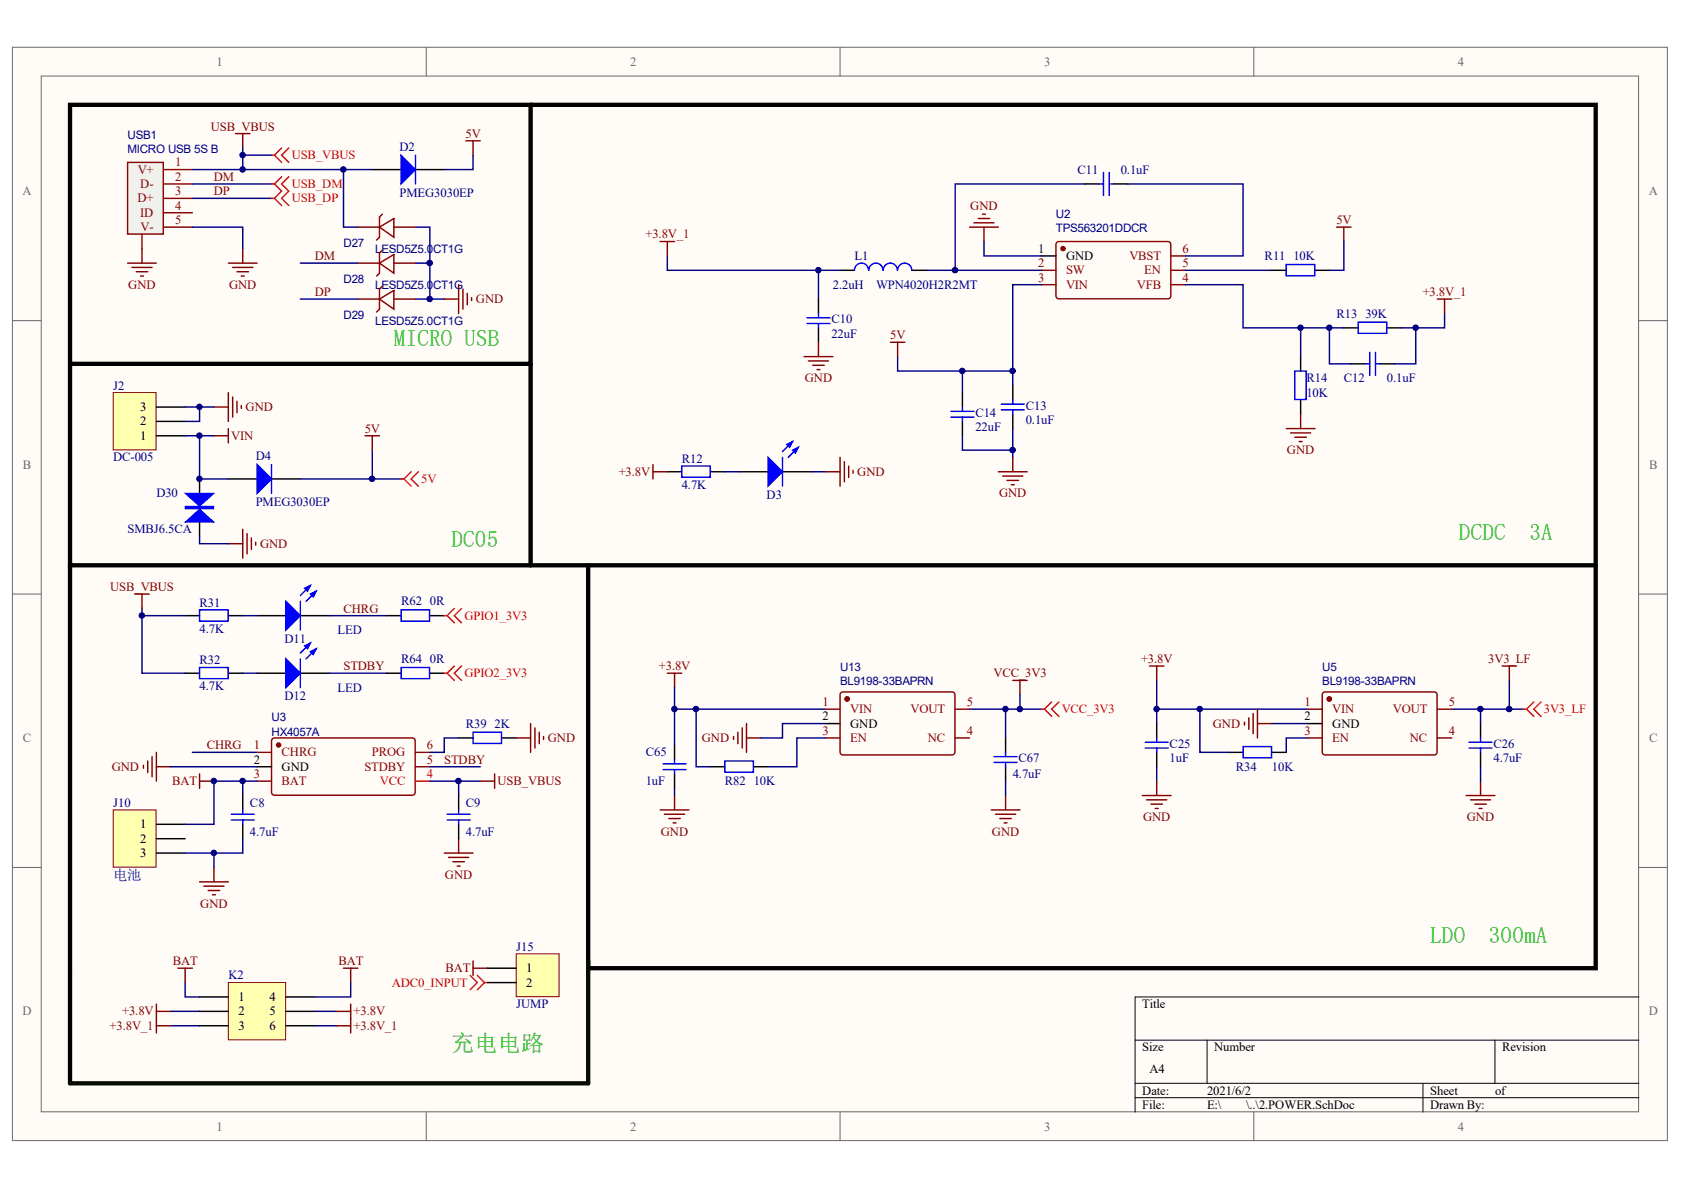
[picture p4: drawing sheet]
<svg xmlns="http://www.w3.org/2000/svg" width="297mm" height="210mm" viewBox="0 0 297 210" stroke-linecap="round" stroke-linejoin="round" font-family="sans-serif">
<g fill="#fffcf8" stroke="#696969" stroke-width=".18">
<path d="M2.2 8.3h291.9v192.9h-291.9z"/>
<path d="M7.3 13.4h281.7v182.7h-281.7z"/>
</g>
<path d="M75.2 8.3v5.1M148.2 8.3v5.1M221.2 8.3v5.1M2.2 56.6h5.1M289.1 56.6h5.1M2.2 104.8h5.1M289.1 104.8h5.1M2.2 153h5.1M289.1 153h5.1M75.2 196.2v5M148.2 196.2v5M221.2 196.2v5" fill="none" stroke="#696969" stroke-width=".18"/>
<path d="M289.1 175.9h-88.9v20.3M200.2 183.5h88.9M200.2 191.1h88.9M200.2 193.6h88.9M212.9 183.5v7.6M251 191.1v5.1M263.7 183.5v7.6" fill="none" stroke="#000" stroke-width=".18"/>
<path d="M183.7 47.7h2.6M183.7 50.2h2.6M186.3 42.9l.5-.3 19.5 .1 .2 .4-.1 9.4-.4 .2-19.5-.1-.2-.4zM206.6 47.7h2.5M206.6 50.2h2.5M206.6 45.1h2.5" fill="none" stroke="#800" stroke-width=".25"/>
<circle cx="187.5" cy="43.8" r=".36" fill="#800" stroke="#800" stroke-width=".25"/>
<g fill="none" stroke="#000" stroke-width=".25">
<path d="M191.3 32.5h2.6M196.4 32.5h2.6M148.2 47.7h2.5M160.9 47.7h2.5M183.7 45.1h2.6M224.3 47.7h2.6M232 47.7h2.5M237 57.8h2.6M244.7 57.8h2.5M178.6 68v2.5M178.6 73.1v2.5M229.4 62.9v2.5"/>
<path d="M229.4 70.5v2.6M238.3 64.2h2.5M243.4 64.2h2.5M117.7 83.2h2.6M125.3 83.2h2.6M130.4 83.2h5.1M138 83.2h5.1M119 131.4v2.6M119 136.5v2.6M125.3 135.2h2.6M132.9 135.2h2.6M177.4 130.2v2.5"/>
<path d="M177.4 135.2v2.6"/>
</g>
<g fill="none" stroke="#000080" stroke-width=".25">
<path d="M191.3 32.5h-22.8v15.2M199 32.5h20.3v12.6h-10.2M117.7 45.1v2.6h30.5M144.4 47.7v5.1M163.4 47.7h20.3M173.6 42.6v2.5h10.1M183.7 50.2h-5.1v15.2h-20.3v-2.5M209.1 50.2h10.2v7.6h10.1v5.1M209.1 47.7h15.2M229.4 57.8h7.6M234.5 57.8v6.4h3.8M237 42.6v5.1h-2.5"/>
<path d="M249.7 57.8v6.4h-3.8M254.8 55.3v2.5h-7.6M178.6 65.4v2.6M178.6 75.6v5.1M127.9 83.2h2.5M143.1 83.2h2.5M119 121.3v10.1M119 139.1v1.2M119 125.1h26.6M171 125.1h12.7M177.4 125.1v5.1M177.4 137.8v2.5"/>
<path d="M179.9 122.6v2.5"/>
</g>
<g fill="none" stroke="#800000" stroke-width=".25">
<path d="M171.8 39.3h3.5M172.5 38.5h2.1M173.3 37.8h.5M40.3 46.4h5.1M41 47.2h3.6M41.8 47.9h2M42.6 48.7h.5M42.8 43.9v2.5M116.4 42.6h2.6M117.7 42.6v2.5M171 40.1h5.1M173.6 40.1v2.5"/>
<path d="M235.8 40.1h2.5M237 40.1v2.5M253.5 52.8h2.6M254.8 52.8v2.5M157.1 60.4h2.5M158.3 60.4v2.5M226.9 75.6h5.1M227.6 76.4h3.6M228.4 77.1h2M229.2 77.9h.5M229.4 73.1v2.5M145.6 83.2h2.6"/>
<path d="M148.2 80.7v5.1M148.9 81.4v3.6M149.7 82.2v2M150.5 83v.5M176.1 83.2h5.1M176.9 84h3.5M177.6 84.7h2.1M178.4 85.5h.5M178.6 80.7v2.5M117.7 118.7h2.6M119 118.7v2.6M129.4 129.9v.5"/>
<path d="M130.2 129.2v2M130.9 128.4v3.5M131.7 127.6v5.1M131.7 130.2h2.5M178.6 120h2.6M179.9 120v2.6M116.4 142.9h5.1M117.2 143.6h3.6M118 144.4h2M118.7 145.1h.5M119 140.3v2.6M174.8 142.9h5.1"/>
<path d="M175.6 143.6h3.6M176.4 144.4h2M177.1 145.1h.5M177.4 140.3v2.6"/>
</g>
<g fill="none" stroke="#00f" stroke-width=".25">
<path d="M193.9 32.5h.7M194.6 30.4v4.1M195.7 30.4v4.1M195.7 32.5h.7M153.2 47.7a1.24 1.24 0 0 0-1.2-1.3 1.24 1.24 0 0 0-1.3 1.3M155.7 47.7a1.24 1.24 0 0 0-1.2-1.3 1.24 1.24 0 0 0-1.2 1.3M158.3 47.7a1.24 1.24 0 0 0-1.3-1.3 1.24 1.24 0 0 0-1.2 1.3M160.8 47.7a1.24 1.24 0 0 0-1.2-1.3 1.24 1.24 0 0 0-1.3 1.3M226.9 46.7h5v1.9h-5zM239.6 56.8h5v2h-5zM139.8 77.9l-1.8 1.8M140.8 78.9l-1.8 1.8"/>
<path d="M176.6 72.3h4.1M176.6 71.3h4.1M178.6 70.5v.8M178.6 72.3v.8M228.4 65.4h2v5.1h-2zM240.8 64.2h.8M241.6 62.1v4.1M242.6 62.1v4.1M242.6 64.2h.8M120.3 82.2h5v2h-5zM138 80.7v5.1M117 134.7h4"/>
<path d="M117 135.8h4M119 134v.7M119 135.8v.7M127.9 134.2h5v2h-5zM175.3 133.5h4.1M175.3 134.5h4.1M177.4 132.7v.8M177.4 134.5v.7"/>
</g>
<g fill="#00f" stroke="#00f" stroke-width=".25">
<path d="M135.5 80.7l2.5 2.5-2.5 2.6z"/>
<path d="M139.8 79.4l1-.5-.5 1z"/>
<path d="M138.8 78.4l1-.5-.5 1z"/>
</g>
<path d="M183.7 125.1h.5M184.2 125.1l1.3 1.3M185.5 123.8l-1.3 1.3M186.8 123.8l-1.3 1.3 1.3 1.3" fill="none" stroke="#f00" stroke-width=".25"/>
<path d="M22.5 28.6h6.3v12.7h-6.3z" fill="#efefef" stroke="#800" stroke-width=".25"/>
<path d="M28.9 29.9h5M28.9 32.5h5M28.9 35h5M28.9 37.5h5M25 41.3v2.6M28.9 40.1h5" fill="none" stroke="#800" stroke-width=".25"/>
<g fill="none" stroke="#800000" stroke-width=".25">
<path d="M41.5 23.6h2.6M42.8 23.6v2.5M22.5 46.4h5.1M23.3 47.2h3.5M24 47.9h2.1M24.8 48.7h.5M25 43.9v2.5M37.7 76.9h2.6M37.7 71.8h2.6M40.3 69.3v5M40.3 75.6v2.5M41 70v3.6"/>
<path d="M41.8 70.8v2M42.6 71.5v.5"/>
</g>
<path d="M33.9 32.5h14M33.9 35h14M42.8 26.1v3.8h-8.9M42.8 29.9h17.8v10.2h2.5M33.9 40.1h8.9v3.8" fill="none" stroke="#000080" stroke-width=".25"/>
<path d="M20 69.3h7.5v10.1h-7.5z" fill="#ffffb0" stroke="#800000" stroke-width=".18"/>
<g fill="none" stroke="#000" stroke-width=".25">
<path d="M65.7 29.9h5M73.3 29.9h5.1M144.4 52.8v2.5M144.4 57.8v2.6M27.6 76.9h5.1M27.6 74.3h5.1M27.6 71.8h5.1M169.8 69.3v2.5M169.8 74.3v2.6M35.2 84.5v2.5M35.2 92.1v2.5M40.3 84.5h5.1"/>
<path d="M47.9 84.5h5.1M45.4 135.2h2.5M80.9 130.2h2.5M88.5 130.2h2.6M145.6 127.6h2.6M204 127.6v2.6M204 132.7v2.5M216.7 132.7h2.6M224.3 132.7h2.6M230.7 127.6h2.5M261.2 127.6v2.6M261.2 132.7v2.5"/>
</g>
<g fill="none" stroke="#000080" stroke-width=".25">
<path d="M42.8 27.4h5.1M60.6 29.9h5.1M83.4 27.4v2.5h-5M53 46.4h10.1M53 52.8h10.1M73.3 40.1h2.5v12.7h-2.5M73.3 46.4h2.5M75.8 52.8h2.6M32.7 71.8h5M32.7 76.9h5M35.2 71.8v2.5h-2.5M35.2 76.9v7.6h5.1"/>
<path d="M65.7 79.4v5.1h-12.7M169.8 76.9v2.5h8.8M169.8 65.4v3.9M35.2 94.6v1.3h5.1M65.7 84.5h5M33.9 132.7h11.5M75.8 137.8h8.9M75.8 135.2h8.9M80.9 130.2h-2.5v2.5h-2.6M122.8 125.1v10.1h2.5M145.6 127.6h-7.6v2.6h-3.8M145.6 130.2h-5v5h-5.1"/>
<path d="M204 120v5.1h26.7M204 125.1v2.5M204 135.2v2.6M211.6 125.1v7.6h5.1M224.3 127.6h6.4M230.7 130.2h-3.8v2.5M261.2 125.1v2.5M261.2 135.2v2.6M266.2 120v5.1h-10.1M266.2 125.1h2.6M30.1 178.4h5.1M32.7 173.3v2.6h2.5"/>
<path d="M30.1 180.9h5.1"/>
</g>
<g fill="#00f" stroke="#00f" stroke-width=".25">
<path d="M45.4 81.9l2.5 2.6-2.5 2.5z"/>
<path d="M70.7 27.4l2.6 2.5-2.6 2.6z"/>
</g>
<g fill="none" stroke="#00f" stroke-width=".25">
<path d="M73.3 27.4v5.1M142.3 57.1h4.1M142.3 56.1h4.1M144.4 55.3v.8M144.4 57.1v.7M167.7 73.6h4.1M167.7 72.6h4.1M169.8 71.8v.8M169.8 73.6v.7M47.9 81.9v5.1M83.4 129.2h5.1v1.9h-5.1zM202 131.9h4.1"/>
<path d="M202 130.9h4.1M204 130.2v.7M204 131.9v.8M219.3 131.7h5v2h-5zM259.1 131.9h4.1M259.1 130.9h4.1M261.2 130.2v.7M261.2 131.9v.8"/>
</g>
<g fill="none" stroke="#800000" stroke-width=".25">
<path d="M82.2 24.8h2.5M83.4 24.8v2.6M78.4 52.8h2.5M80.9 50.2v5.1M81.7 51v3.5M82.4 51.7v2.1M83.2 52.5v.5M64.4 76.9h2.5M65.7 76.9v2.5M141.8 62.9h5.1M142.6 63.7h3.5M143.4 64.4h2"/>
<path d="M144.1 65.2h.5M144.4 60.4v2.5M40.3 95.9h2.5M42.8 93.4v5M43.6 94.1v3.6M44.3 94.9v2M45.1 95.7v.5M115.2 81.9v2.6M115.2 83.2h2.5M202.8 117.5h2.5M204 117.5v2.5M265 117.5h2.5"/>
<path d="M266.2 117.5v2.5M25.3 135v.5M26.1 134.2v2.1M26.8 133.5v3.5M27.6 132.7v5.1M27.6 135.2h2.5M91.1 130.2h2.5M93.6 127.6v5.1M94.4 128.4v3.5M95.1 129.2v2M95.9 129.9v.5M204 137.8v2.5"/>
<path d="M219.5 127.4v.5M220.3 126.6v2M221 125.9v3.5M221.8 125.1v5.1M221.8 127.6h2.5M261.2 137.8v2.5M201.5 140.3h5.1M202.3 141.1h3.5M203 141.8h2M203.8 142.6h.5M258.6 140.3h5.1M259.4 141.1h3.5"/>
<path d="M260.1 141.8h2.1M260.9 142.6h.5M27.6 177.1v5.1M27.6 178.4h2.5M27.6 180.9h2.5"/>
</g>
<g fill="none" stroke="#f00" stroke-width=".25">
<path d="M47.9 35h.5M47.9 32.5h.5M47.9 27.4h.5M48.4 35l1.3 1.3M48.4 32.5l1.3 1.2-1.3 1.3M48.4 27.4l1.3 1.2M49.7 31.2l-1.3 1.3M49.7 26.1l-1.3 1.3M50.9 31.2l-1.2 1.3 1.2 1.2-1.2 1.3 1.2 1.3M50.9 26.1l-1.2 1.3 1.2 1.2M70.7 84.5h.6M71.3 84.5l1.2 1.3"/>
<path d="M72.5 83.2l-1.2 1.3M73.8 83.2l-1.3 1.3 1.3 1.3M73.3 137.8h2.5M268.8 125.1h.5M269.3 125.1l1.2 1.3M270.5 123.8l-1.2 1.3M271.8 123.8l-1.3 1.3 1.3 1.3"/>
</g>
<path d="M12.4 18.5h81.2v45.7h-81.2zM93.6 18.5h187.9v81.2M12.4 64.2v35.5h81.2M93.6 64.2v35.5M12.4 99.7v91.4M93.6 99.7h187.9M103.7 99.7v71.1h177.8v-71.1" fill="none" stroke="#000" stroke-width=".76"/>
<g fill="#00f" stroke="#00f" stroke-width=".18">
<path d="M32.7 92.1l2.5-2.3 2.5 2.3z"/>
<path d="M32.7 87h5l-2.5 2.3z"/>
</g>
<path d="M32.7 89.3h5v.5h-5z" fill="#00f" stroke="#00f" stroke-width=".18"/>
<g fill="#800" stroke="#800" stroke-width=".25">
<circle cx="149.4" cy="123.3" r=".36"/>
<circle cx="234.5" cy="123.3" r=".36"/>
<circle cx="49.1" cy="131.4" r=".36"/>
</g>
<g fill="none" stroke="#800" stroke-width=".25">
<path d="M45.4 132.7h2.5M45.4 137.8h2.5M48 130.4l.4-.2h24.6l.2 .5v9.3l-.5 .3-24.6-.1-.2-.4zM73.3 132.7h2.5M73.3 135.2h2.5M145.6 125.1h2.6M145.6 130.2h2.6M148.2 122.3l.5-.3 19.5 .1 .2 .5v10.3l-.5 .3-19.5-.1-.2-.4zM168.5 125.1h2.5M168.5 130.2h2.5M230.7 125.1h2.5M230.7 130.2h2.5"/>
<path d="M233.3 122.3l.4-.3 19.5 .1 .3 .5-.1 10.3-.4 .3-19.5-.1-.3-.4zM253.5 125.1h2.6M253.5 130.2h2.6"/>
</g>
<path d="M40.3 173.3h10.1v10.1h-10.1z" fill="#ffffb0" stroke="#800000" stroke-width=".18"/>
<path d="M35.2 175.9h5.1M35.2 178.4h5.1M50.4 175.9h5.1M50.4 178.4h5.1M35.2 180.9h5.1M50.4 180.9h5.1" fill="none" stroke="#000" stroke-width=".25"/>
<path d="M55.5 178.4h3.8M61.9 173.3v2.6h-6.4M55.5 180.9h3.8" fill="none" stroke="#000080" stroke-width=".25"/>
<path d="M59.3 178.4h2.6M61.9 177.1v5.1M59.3 180.9h2.6" fill="none" stroke="#800000" stroke-width=".25"/>
<path d="M20 142.9h7.5v10.1h-7.5z" fill="#ffffb0" stroke="#800000" stroke-width=".18"/>
<g fill="none" stroke="#000" stroke-width=".25">
<path d="M32.7 108.6h2.5M32.7 118.7h2.5M40.3 108.6h2.5M40.3 118.7h2.5M45.4 108.6h5M45.4 118.7h5M53 108.6h5.1M53 118.7h5.1M68.2 108.6h2.5M68.2 118.7h2.5M75.8 108.6h2.6M75.8 118.7h2.6"/>
<path d="M27.6 145.4h5.1M27.6 147.9h5.1M27.6 150.5h5.1M42.8 140.3v2.6M42.8 145.4v2.5M80.9 140.3v2.6M80.9 145.4v2.5"/>
</g>
<path d="M25 107.3v11.4h7.7M25 108.6h7.7M42.8 108.6h2.6M42.8 118.7h2.6M58.1 108.6h10.1M58.1 118.7h10.1M30.1 135.2h15.3M42.8 137.8v2.5M45.4 137.8h-7.7v7.6h-5M80.9 137.8v2.5M32.7 150.5h5v2.5M42.8 147.9v2.6h-5.1" fill="none" stroke="#000080" stroke-width=".25"/>
<g fill="none" stroke="#800000" stroke-width=".25">
<path d="M35.2 136.5v2.6M35.2 137.8h2.5M84.7 137.8h2.5M87.2 136.5v2.6M35.2 155.6h5.1M36 156.3h3.5M36.7 157.1h2.1M37.5 157.8h.5M37.7 153v2.6M78.4 150.5h5M79.1 151.2h3.6M79.9 152h2"/>
<path d="M80.6 152.8h.6M80.9 147.9v2.6M31.4 170.8h2.5M32.7 170.8v2.5M60.6 170.8h2.5M61.9 170.8v2.5M83.4 170.8h2.6M83.4 169.5v2.5"/>
</g>
<g fill="none" stroke="#00f" stroke-width=".25">
<path d="M35.2 107.6h5v2h-5zM35.2 117.7h5v2h-5zM53 106.1v5M53 116.2v5.1M54.7 103.3l-1.7 1.7M54.7 113.4l-1.7 1.8M55.8 104.3l-1.8 1.8M55.8 114.4l-1.8 1.8M70.7 107.6h5.1v2h-5.1zM70.7 117.7h5.1v2h-5.1zM40.8 143.6h4M40.8 144.6h4"/>
<path d="M42.8 142.9v.7M42.8 144.6v.8M78.9 143.6h4M78.9 144.6h4M80.9 142.9v.7M80.9 144.6v.8"/>
</g>
<g fill="#00f" stroke="#00f" stroke-width=".25">
<path d="M50.4 106.1l2.6 2.5-2.6 2.5z"/>
<path d="M54.7 104.8l1.1-.5-.5 1z"/>
<path d="M53.7 103.8l1-.5-.5 1z"/>
<path d="M50.4 116.2l2.6 2.5-2.6 2.6z"/>
<path d="M54.7 114.9l1.1-.5-.5 1z"/>
<path d="M53.7 113.9l1-.5-.5 1z"/>
</g>
<path d="M103.7 169.5v21.6h-91.3" fill="none" stroke="#080d02" stroke-width=".76"/>
<path d="M67.4 37.8l-.5 .5v3.5l-.5 .5M63.1 40.1h3.8M63.1 46.4h3.8M63.1 52.8h3.8M66.9 40.1l2.6-1.6v3.3zM66.9 46.4l2.6-1.5v3.3zM66.9 52.8l2.6-1.6v3.3zM67.4 44.1l-.5 .5v3.6l-.5 .5M67.4 50.5l-.5 .5v3.5l-.5 .5M69.5 40.1h3.8M69.5 46.4h3.8M69.5 52.8h3.8" fill="none" stroke="#800" stroke-width=".25"/>
<path d="M78.4 118.7h.5M78.4 108.6h.5M78.9 118.7l1.2 1.3M78.9 108.6l1.2 1.3M80.1 117.5l-1.2 1.2M80.1 107.3l-1.2 1.3M81.4 117.5l-1.3 1.2 1.3 1.3M81.4 107.3l-1.3 1.3 1.3 1.3M82.9 172l1.3 1.3-1.3 1.3M84.2 172l1.3 1.3M85.5 173.3l-1.3 1.3M85.5 173.3h.5" fill="none" stroke="#f00" stroke-width=".25"/>
<path d="M91.1 168.2h7.5v7.6h-7.5z" fill="#ffffb0" stroke="#800000" stroke-width=".18"/>
<path d="M86 170.8h5.1M86 173.3h5.1" fill="none" stroke="#000" stroke-width=".25"/>
<path d="M23.8 104.8h2.5M25 104.8v2.5" fill="none" stroke="#800000" stroke-width=".25"/>
<g fill="#000080" stroke="#000080" stroke-width=".18">
<circle cx="25" cy="108.6" r=".48"/>
<circle cx="35.2" cy="84.5" r=".48"/>
<circle cx="35.2" cy="76.8" r=".48"/>
<circle cx="35.2" cy="71.8" r=".48"/>
<circle cx="37.7" cy="150.4" r=".48"/>
<circle cx="37.7" cy="137.8" r=".48"/>
<circle cx="42.8" cy="137.8" r=".48"/>
<circle cx="42.8" cy="29.9" r=".48"/>
<circle cx="42.8" cy="27.3" r=".48"/>
<circle cx="60.6" cy="29.9" r=".49"/>
<circle cx="65.6" cy="84.5" r=".49"/>
<circle cx="75.8" cy="52.7" r=".49"/>
<circle cx="75.8" cy="46.4" r=".49"/>
<circle cx="80.9" cy="137.8" r=".49"/>
<circle cx="119" cy="125.1" r=".48"/>
<circle cx="122.8" cy="125.1" r=".49"/>
<circle cx="144.3" cy="47.7" r=".48"/>
<circle cx="168.5" cy="47.7" r=".49"/>
<circle cx="169.7" cy="65.4" r=".48"/>
<circle cx="177.3" cy="125.1" r=".48"/>
<circle cx="178.6" cy="79.4" r=".49"/>
<circle cx="178.6" cy="65.4" r=".49"/>
<circle cx="179.9" cy="125.1" r=".48"/>
<circle cx="204" cy="125.1" r=".48"/>
<circle cx="211.6" cy="125.1" r=".48"/>
<circle cx="229.4" cy="57.8" r=".48"/>
<circle cx="234.5" cy="57.8" r=".48"/>
<circle cx="249.7" cy="57.8" r=".48"/>
<circle cx="261.1" cy="125.1" r=".49"/>
<circle cx="266.2" cy="125.1" r=".49"/>
</g>
<g font-size="4" fill="#00bf00">
<text x="69.5" y="61">MICRO USB</text>
<text x="257.3" y="95.3">DCDC</text>
<text x="269.8" y="95.3">3A</text>
<text x="79.6" y="96.6">DC05</text>
<text x="252.3" y="166.4">LDO</text>
<text x="262.6" y="166.4">300mA</text>
<text x="79.6" y="185.4">充电电路</text>
</g>
<text font-size="2.5" fill="#000080" x="20" y="155.2">电池</text>
<g font-size="2.2" fill="#696969">
<text x="38.2" y="11.6">1</text>
<text x="111.2" y="11.6">2</text>
<text x="184.2" y="11.6">3</text>
<text x="257.1" y="11.6">4</text>
<text x="3.9" y="34.4">A</text>
<text x="290.8" y="34.4">A</text>
<text x="4" y="82.7">B</text>
<text x="290.9" y="82.7">B</text>
<text x="4" y="130.9">C</text>
<text x="290.9" y="130.9">C</text>
<text x="3.9" y="179.1">D</text>
<text x="290.8" y="179.1">D</text>
<text x="38.2" y="199.4">1</text>
<text x="111.2" y="199.4">2</text>
<text x="184.2" y="199.4">3</text>
<text x="257.1" y="199.4">4</text>
</g>
<g font-size="2.2" fill="#800000">
<text x="37.2" y="23">USB_VBUS</text>
<text x="82.1" y="24.3">5V</text>
<text x="37.7" y="34.4">DP</text>
<text x="37.7" y="31.9">DM</text>
<text x="171.2" y="37">GND</text>
<text x="235.7" y="39.5">5V</text>
<text x="55.5" y="45.9">DM</text>
<text x="113.9" y="42.1">+3.8V_1</text>
<text x="22.6" y="50.9">GND</text>
<text x="40.4" y="50.9">GND</text>
<text x="55.5" y="52.2">DP</text>
<text x="83.9" y="53.5">GND</text>
<text x="250.9" y="52.2">+3.8V_1</text>
<text x="157" y="59.8">5V</text>
<text x="142" y="67.4">GND</text>
<text x="40.8" y="77.6">VIN</text>
<text x="43.3" y="72.5">GND</text>
<text x="64.3" y="76.3">5V</text>
<text x="109.1" y="83.9">+3.8V</text>
<text x="151.2" y="83.9">GND</text>
<text x="227" y="80.1">GND</text>
<text x="176.2" y="87.7">GND</text>
<text x="45.9" y="96.6">GND</text>
<text x="19.4" y="104.2">USB_VBUS</text>
<text x="60.6" y="108">CHRG</text>
<text x="60.6" y="118.2">STDBY</text>
<text x="116.2" y="118.2">+3.8V</text>
<text x="175.2" y="119.5">VCC_3V3</text>
<text x="201.3" y="116.9">+3.8V</text>
<text x="262.5" y="116.9">3V3_LF</text>
<text x="96.6" y="130.9">GND</text>
<text x="123.8" y="130.9">GND</text>
<text x="213.9" y="128.4">GND</text>
<text x="19.7" y="136">GND</text>
<text x="36.5" y="132.2">CHRG</text>
<text x="78.4" y="134.7">STDBY</text>
<text x="30.4" y="138.5">BAT</text>
<text x="87.8" y="138.5">USB_VBUS</text>
<text x="116.6" y="147.4">GND</text>
<text x="175" y="147.4">GND</text>
<text x="201.6" y="144.8">GND</text>
<text x="258.7" y="144.8">GND</text>
<text x="78.5" y="155">GND</text>
<text x="35.3" y="160.1">GND</text>
<text x="30.5" y="170.2">BAT</text>
<text x="59.7" y="170.2">BAT</text>
<text x="78.6" y="171.5">BAT</text>
<text x="21.5" y="179.1">+3.8V</text>
<text x="62.4" y="179.1">+3.8V</text>
<text x="19.3" y="181.7">+3.8V_1</text>
<text x="62.4" y="181.7">+3.8V_1</text>
</g>
<g font-size="2.2" fill="#800">
<text x="30.9" y="29.4">1</text>
<text x="24.3" y="35.7">D+</text>
<text x="24.3" y="30.6">V+</text>
<text x="24.7" y="33.2">D-</text>
<text x="30.9" y="31.9">2</text>
<text x="30.9" y="34.4">3</text>
<text x="24.7" y="38.2">ID</text>
<text x="24.8" y="40.8">V-</text>
<text x="30.9" y="37">4</text>
<text x="30.9" y="39.5">5</text>
<text x="183.1" y="47.1">2</text>
<text x="199.2" y="45.9">VBST</text>
<text x="208.6" y="47.1">5</text>
<text x="208.6" y="44.6">6</text>
<text x="183.1" y="49.7">3</text>
<text x="188" y="48.4">SW</text>
<text x="188" y="50.9">VIN</text>
<text x="200.5" y="50.9">VFB</text>
<text x="201.8" y="48.4">EN</text>
<text x="208.6" y="49.7">4</text>
<text x="145.1" y="124.5">1</text>
<text x="150" y="125.8">VIN</text>
<text x="160.6" y="125.8">VOUT</text>
<text x="170.5" y="124.5">5</text>
<text x="230.1" y="124.5">1</text>
<text x="235" y="125.8">VIN</text>
<text x="245.7" y="125.8">VOUT</text>
<text x="255.6" y="124.5">5</text>
<text x="145.1" y="129.6">3</text>
<text x="150" y="130.9">EN</text>
<text x="163.6" y="130.9">NC</text>
<text x="170.5" y="129.6">4</text>
<text x="230.1" y="129.6">3</text>
<text x="235" y="130.9">EN</text>
<text x="248.7" y="130.9">NC</text>
<text x="255.6" y="129.6">4</text>
<text x="44.8" y="132.2">1</text>
<text x="44.8" y="137.2">3</text>
<text x="49.7" y="133.4">CHRG</text>
<text x="64.3" y="136">STDBY</text>
<text x="65.6" y="133.4">PROG</text>
<text x="75.3" y="134.7">5</text>
<text x="75.3" y="132.2">6</text>
<text x="49.7" y="138.5">BAT</text>
</g>
<g font-size="2.2" fill="#f00">
<text x="51.4" y="28.1">USB_VBUS</text>
<text x="51.4" y="35.7">USB_DP</text>
<text x="51.4" y="33.2">USB_DM</text>
<text x="74.3" y="85.2">5V</text>
<text x="81.9" y="109.3">GPIO1_3V3</text>
<text x="81.9" y="119.5">GPIO2_3V3</text>
<text x="187.3" y="125.8">VCC_3V3</text>
<text x="272.3" y="125.8">3V3_LF</text>
<text x="75.3" y="137.2">4</text>
<text x="67" y="138.5">VCC</text>
<text x="69.1" y="174">ADC0_INPUT</text>
</g>
<g font-size="2.2" fill="#000080">
<text x="70.5" y="26.6">D2</text>
<text x="70.5" y="34.7">PMEG3030EP</text>
<text x="190.1" y="30.6">C11</text>
<text x="197.7" y="30.6">0.1uF</text>
<text x="150.7" y="45.9">L1</text>
<text x="223.1" y="45.9">R11</text>
<text x="228.1" y="45.9">10K</text>
<text x="146.9" y="50.9">2.2uH</text>
<text x="154.5" y="50.9">WPN4020H2R2MT</text>
<text x="146.7" y="57">C10</text>
<text x="146.7" y="59.6">22uF</text>
<text x="235.8" y="56">R13</text>
<text x="240.8" y="56">39K</text>
<text x="20" y="68.7">J2</text>
<text x="230.4" y="67.4">R14</text>
<text x="230.4" y="70">10K</text>
<text x="237" y="67.4">C12</text>
<text x="244.7" y="67.4">0.1uF</text>
<text x="172" y="73.5">C14</text>
<text x="172" y="76.1">22uF</text>
<text x="180.9" y="72.3">C13</text>
<text x="180.9" y="74.8">0.1uF</text>
<text x="20" y="81.4">DC-005</text>
<text x="45.1" y="81.1">D4</text>
<text x="120.3" y="81.6">R12</text>
<text x="27.6" y="87.7">D30</text>
<text x="45.1" y="89.3">PMEG3030EP</text>
<text x="120.3" y="86.2">4.7K</text>
<text x="135.2" y="88">D3</text>
<text x="22.5" y="94.1">SMBJ6.5CA</text>
<text x="35.2" y="107">R31</text>
<text x="70.7" y="106.8">R62</text>
<text x="75.8" y="106.8">0R</text>
<text x="35.2" y="111.6">4.7K</text>
<text x="50.2" y="113.4">D11</text>
<text x="59.5" y="111.9">LED</text>
<text x="35.2" y="117.2">R32</text>
<text x="70.7" y="116.9">R64</text>
<text x="75.8" y="116.9">0R</text>
<text x="35.2" y="121.8">4.7K</text>
<text x="50.2" y="123.5">D12</text>
<text x="59.5" y="122">LED</text>
<text x="82.2" y="128.4">R39</text>
<text x="87.2" y="128.4">2K</text>
<text x="206.3" y="131.9">C25</text>
<text x="263.4" y="131.9">C26</text>
<text x="113.9" y="133.4">C65</text>
<text x="178.6" y="137.2">4.7uF</text>
<text x="179.7" y="134.4">C67</text>
<text x="206.3" y="134.4">1uF</text>
<text x="218" y="136">R34</text>
<text x="224.3" y="136">10K</text>
<text x="263.4" y="134.4">4.7uF</text>
<text x="20" y="142.3">J10</text>
<text x="44.1" y="142.3">C8</text>
<text x="82.2" y="142.3">C9</text>
<text x="113.9" y="138.5">1uF</text>
<text x="127.9" y="138.5">R82</text>
<text x="132.9" y="138.5">10K</text>
<text x="44.1" y="147.4">4.7uF</text>
<text x="82.2" y="147.4">4.7uF</text>
<text x="91.1" y="167.7">J15</text>
<text x="40.3" y="172.8">K2</text>
<text x="91.1" y="177.8">JUMP</text>
</g>
<g font-size="2.2">
<text x="183.1" y="44.6">1</text>
<text x="188" y="45.9">GND</text>
<text x="24.7" y="77.6">1</text>
<text x="24.7" y="75.1">2</text>
<text x="24.7" y="72.5">3</text>
<text x="145.1" y="127.1">2</text>
<text x="150" y="128.4">GND</text>
<text x="230.1" y="127.1">2</text>
<text x="235" y="128.4">GND</text>
<text x="44.8" y="134.7">2</text>
<text x="49.7" y="136">GND</text>
<text x="24.7" y="146.1">1</text>
<text x="24.7" y="148.7">2</text>
<text x="24.7" y="151.2">3</text>
<text x="92.8" y="171.5">1</text>
<text x="42.1" y="176.6">1</text>
<text x="42.1" y="179.1">2</text>
<text x="47.6" y="176.6">4</text>
<text x="47.6" y="179.1">5</text>
<text x="92.8" y="174">2</text>
<text x="201.5" y="177.8">Title</text>
<text x="42.1" y="181.7">3</text>
<text x="47.6" y="181.7">6</text>
<text x="201.5" y="185.5">Size</text>
<text x="214.2" y="185.5">Number</text>
<text x="265" y="185.5">Revision</text>
<text x="202.8" y="189.3">A4</text>
<text x="201.5" y="193.1">Date:</text>
<text x="201.5" y="195.6">File:</text>
<text x="212.9" y="193.1">2021/6/2</text>
<text x="212.9" y="195.6">E:\</text>
<text x="219.8" y="195.6">\..\2.POWER.SchDoc</text>
<text x="252.3" y="193.1">Sheet</text>
<text x="252.3" y="195.6">Drawn By:</text>
<text x="263.7" y="193.1">of</text>
</g>
<g font-size="2.1" fill="#000080">
<text x="22.5" y="24.5">USB1</text>
<text x="22.5" y="27">MICRO USB 5S B</text>
<text x="186.3" y="38.4">U2</text>
<text x="186.3" y="41">TPS563201DDCR</text>
<text x="60.6" y="43.5">D27</text>
<text x="66.2" y="44.6">LESD5Z5.0</text>
<text x="76.4" y="44.6">CT1G</text>
<text x="60.6" y="49.8">D28</text>
<text x="66.2" y="50.9">LESD5Z5.0</text>
<text x="76.4" y="50.9">CT1G</text>
<text x="60.6" y="56.2">D29</text>
<text x="66.2" y="57.3">LESD5Z5.0CT1G</text>
<text x="148.2" y="118.4">U13</text>
<text x="233.2" y="118.4">U5</text>
<text x="148.2" y="120.9">BL9198-33BAPRN</text>
<text x="233.2" y="120.9">BL9198-33BAPRN</text>
<text x="47.9" y="127.3">U3</text>
<text x="47.9" y="129.8">HX4057A</text>
</g>
</svg>
